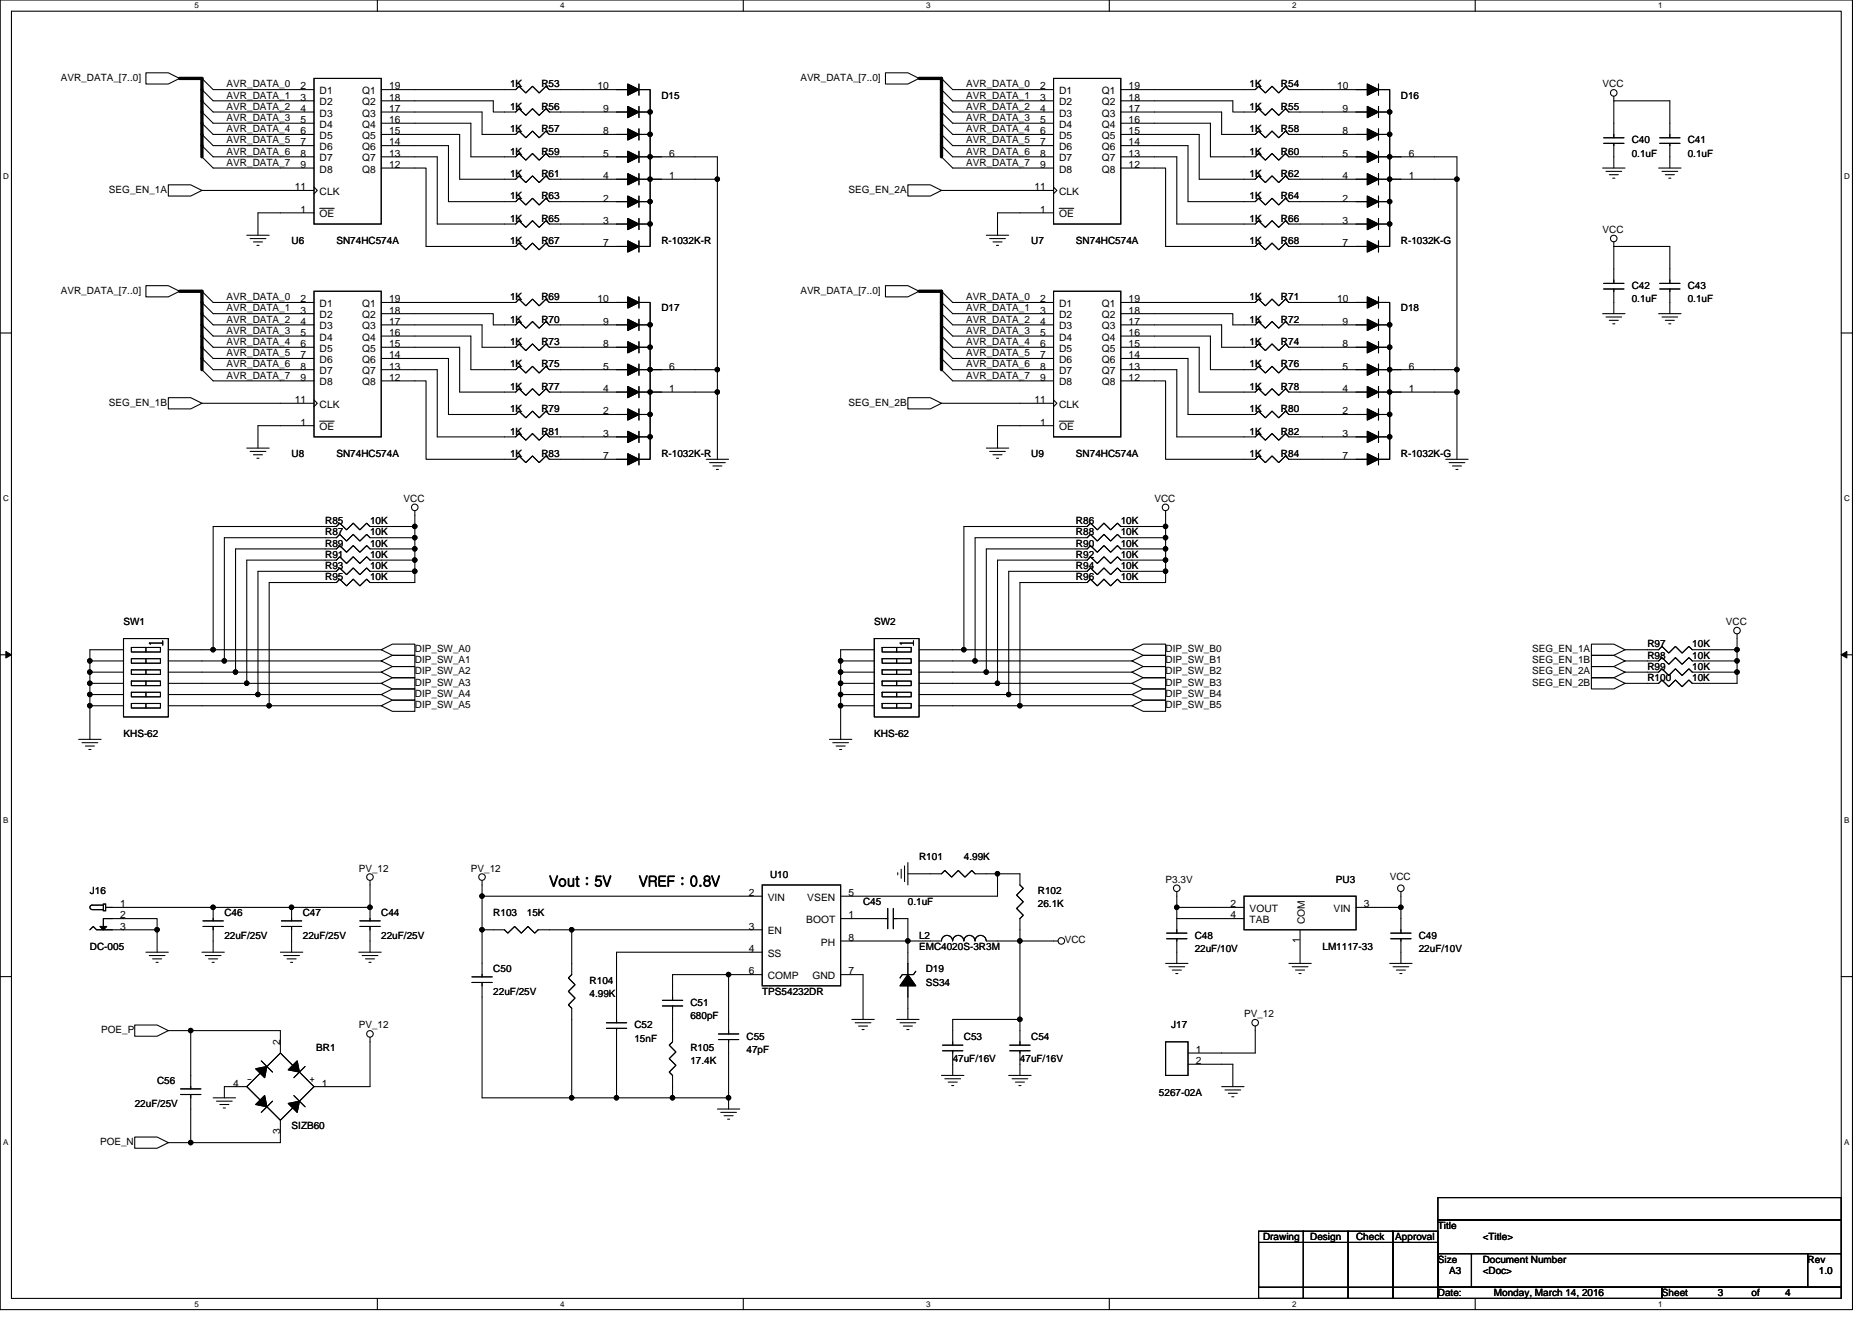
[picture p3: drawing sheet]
<svg xmlns="http://www.w3.org/2000/svg" width="297mm" height="210mm" viewBox="0 0 297 210" stroke-linecap="round" stroke-linejoin="round" font-family="sans-serif">
<path d="M0 0h293.9v207.9h-293.9zM1.8 1.8h290.4v204.3h-290.4z" fill="none" stroke="#000" stroke-width=".17"/>
<g fill="#fff">
<path d="M30.8 .2h.7v1.4h-.7z"/>
<path d="M30.8 206.3h.7v1.4h-.7z"/>
</g>
<path d="M59.9 0v1.8M59.9 206.1v1.8" fill="none" stroke="#000" stroke-width=".17"/>
<g fill="#fff">
<path d="M88.9 .2h.7v1.4h-.7z"/>
<path d="M88.9 206.3h.7v1.4h-.7z"/>
</g>
<path d="M117.9 0v1.8M117.9 206.1v1.8" fill="none" stroke="#000" stroke-width=".17"/>
<g fill="#fff">
<path d="M147 .2h.7v1.4h-.7z"/>
<path d="M147 206.3h.7v1.4h-.7z"/>
</g>
<path d="M176 0v1.8M176 206.1v1.8" fill="none" stroke="#000" stroke-width=".17"/>
<g fill="#fff">
<path d="M205 .2h.7v1.4h-.7z"/>
<path d="M205 206.3h.7v1.4h-.7z"/>
</g>
<path d="M234.1 0v1.8M234.1 206.1v1.8" fill="none" stroke="#000" stroke-width=".17"/>
<g fill="#fff">
<path d="M263.1 .2h.7v1.4h-.7z"/>
<path d="M263.1 206.3h.7v1.4h-.7z"/>
<path d="M.5 27.3h.9v1.4h-.9z"/>
<path d="M292.6 27.3h.9v1.4h-.9z"/>
<path d="M.5 78.4h.9v1.4h-.9z"/>
<path d="M292.6 78.4h.9v1.4h-.9z"/>
</g>
<path d="M0 52.9h1.8M292.2 52.9h1.7" fill="none" stroke="#000" stroke-width=".17"/>
<g fill="#fff">
<path d="M.5 129.5h.8v1.4h-.8z"/>
<path d="M292.6 129.5h.9v1.4h-.9z"/>
</g>
<path d="M0 103.9h1.8M292.2 103.9h1.7" fill="none" stroke="#000" stroke-width=".17"/>
<path d="M.9 103.4l.9 .5-.9 .5zM292.2 103.9l.8-.5v1z" fill="#000" stroke="#000" stroke-width=".16"/>
<g fill="#fff">
<path d="M.5 180.5h.8v1.4h-.8z"/>
<path d="M292.6 180.5h.9v1.4h-.9z"/>
</g>
<g fill="none" stroke="#000" stroke-width=".17">
<path d="M23.2 11.6h3.5l1.8 .8-1.8 .9h-3.5zM32 12.4l1.8 1.8h16M32 14.2l1.8 1.8h16M32 16l1.8 1.8h16M32 17.8l1.8 1.8h16M32 19.6l1.8 1.7h16M49.8 12.4h10.7v23.2h-10.7zM60.5 19.6h14.2v5.3h7.1l.6-.5 1 1 1.1-1 1.1 1 1-1 .6 .5h12.4M60.5 17.8h16v3.5h5.3l.6-.5 1 1.1 1.1-1.1 1.1 1.1 1-1.1 .6 .5h12.4M60.5 16h17.8v1.8h3.5l.6-.5 1 1 1.1-1 1.1 1 1-1 .6 .5h12.4M99.6 14.2h-12.4l-.6-.5-1 1.1-1.1-1.1-1.1 1.1-1-1.1-.6 .5h-21.3M101.4 16.9v1.8"/>
<path d="M101.4 13.3v1.8M101.4 14.2h1.8v24.9h-1.8M101.4 17.8h1.8M140.5 11.6h3.6l1.7 .8-1.7 .9h-3.6zM149.4 12.4l1.8 1.8h16M149.4 14.2l1.8 1.8h16M149.4 16l1.8 1.8h16M149.4 17.8l1.8 1.8h16M149.4 19.6l1.8 1.7h16M167.2 12.4h10.6v23.2h-10.6zM177.8 19.6h14.3v5.3h7.1l.5-.5 1.1 1 1-1 1.1 1 1.1-1 .5 .5h12.5M177.8 17.8h16v3.5h5.4l.5-.5 1.1 1.1 1-1.1 1.1 1.1 1.1-1.1 .5 .5h12.5"/>
<path d="M177.8 16h17.8v1.8h3.6l.5-.5 1.1 1 1-1 1.1 1 1.1-1 .5 .5h12.5M217 14.2h-12.5l-.5-.5-1.1 1.1-1.1-1.1-1 1.1-1.1-1.1-.5 .5h-21.4M218.7 16.9v1.8M218.7 13.3v1.8M218.7 14.2h1.8v24.9h-1.8M218.7 17.8h1.8M256.1 15.3v.7M26.7 29.3h3.6l1.7 .9-1.7 .9h-3.6zM32 30.2h17.8M32 21.3l1.8 1.8h16M32 23.1l1.8 1.8h16M32 24.9l1.8 1.8h16"/>
<path d="M39.2 37.3h3.5M39.7 37.9h2.5M40.2 38.4h1.5M40.8 38.9h.3M49.8 33.8h-8.9v3.5M49.8 29.7l.6 .5-.6 .6M60.5 21.3h12.4v7.1h8.9l.6-.5 1 1.1 1.1-1.1 1.1 1.1 1-1.1 .6 .5h12.4M60.5 26.7h7.1v12.4h14.2l.6-.5 1 1 1.1-1 1.1 1 1-1 .6 .5h12.4M60.5 24.9h8.9v10.7h12.4l.6-.6 1 1.1 1.1-1.1 1.1 1.1 1-1.1 .6 .6h12.4M60.5 23.1h10.7v8.9h10.6l.6-.5 1 1 1.1-1 1.1 1 1-1 .6 .5h12.4M101.4 24.9h12.4v3.5M101.4 28.4h12.4"/>
<path d="M101.4 38.2v1.8M101.4 34.7v1.7M101.4 31.1v1.8M101.4 27.6v1.7M101.4 24v1.8M101.4 20.4v1.8M101.4 35.6h1.8M101.4 32h1.8M101.4 21.3h1.8M113.8 28.4v30.3M144.1 29.3h3.5l1.8 .9-1.8 .9h-3.5zM149.4 30.2h17.8"/>
<path d="M149.4 21.3l1.8 1.8h16M149.4 23.1l1.8 1.8h16M149.4 24.9l1.8 1.8h16M156.5 37.3h3.6M157 37.9h2.5M157.6 38.4h1.4M158.1 38.9h.4M167.2 33.8h-8.9v3.5M167.2 29.7l.5 .5-.5 .6M177.8 21.3h12.5v7.1h8.9l.5-.5 1.1 1.1 1-1.1 1.1 1.1 1.1-1.1 .5 .5h12.5M177.8 26.7h7.2v12.4h14.2l.5-.5 1.1 1 1-1 1.1 1 1.1-1 .5 .5h12.5M177.8 24.9h8.9v10.7h12.5l.5-.6 1.1 1.1 1-1.1 1.1 1.1 1.1-1.1 .5 .6h12.5"/>
<path d="M177.8 23.1h10.7v8.9h10.7l.5-.5 1.1 1 1-1 1.1 1 1.1-1 .5 .5h12.5M218.7 28.4h12.5M218.7 24.9h12.5v3.5M218.7 38.2v1.8M218.7 34.7v1.7M218.7 31.1v1.8M218.7 27.6v1.7M218.7 24v1.8M218.7 20.4v1.8M218.7 35.6h1.8M218.7 32h1.8M218.7 21.3h1.8"/>
<path d="M231.2 28.4v30.3M254.3 26.7h3.5M254.5 21.9h3.2M254.5 22.8h3.2M254.8 27.2h2.5M255.4 27.7h1.4M255.9 28.3h.3M256.1 38.4v.7M256.1 39.1v5.9M256.1 39.1h8.9v5.9M256.1 22.8v3.9M263.2 26.7h3.5"/>
<path d="M263.4 21.9h3.2M263.4 22.8h3.2M263.7 27.2h2.5M264.2 27.7h1.5M264.8 28.3h.3M265 21.9v-5.9h-8.9v5.9M265 22.8v3.9M23.2 45.3h3.5l1.8 .9-1.8 .9h-3.5zM32 46.2l1.8 1.8h16M32 48l1.8 1.8h16M32 49.8l1.8 1.8h16M32 51.6l1.8 1.7h16"/>
<path d="M32 53.3l1.8 1.8h16M32 55.1l1.8 1.8h16M32 56.9l1.8 1.8h16M32 58.7l1.8 1.8h16M49.8 46.2h10.7v23.1h-10.7zM60.5 53.3h14.2v5.4h7.1l.6-.6 1 1.1 1.1-1.1 1.1 1.1 1-1.1 .6 .6h12.4M60.5 55.1h12.4v7.1h8.9l.6-.5 1 1.1 1.1-1.1 1.1 1.1 1-1.1 .6 .5h12.4M60.5 51.6h16v3.5h5.3l.6-.5 1 1 1.1-1 1.1 1 1-1 .6 .5h12.4M60.5 58.7h8.9v10.6h12.4l.6-.5 1 1.1 1.1-1.1 1.1 1.1 1-1.1 .6 .5h12.4M60.5 56.9h10.7v8.9h10.6l.6-.5 1 1 1.1-1 1.1 1 1-1 .6 .5h12.4M60.5 49.8h17.8v1.8h3.5l.6-.6 1 1.1 1.1-1.1 1.1 1.1 1-1.1 .6 .6h12.4M99.6 48h-12.4l-.6-.5-1 1-1.1-1-1.1 1-1-1-.6 .5h-21.3"/>
<path d="M101.4 58.7h12.4M101.4 57.8v1.8M101.4 54.2v1.8M101.4 50.7v1.8M101.4 47.1v1.8M101.4 48h1.8v24.9h-1.8M101.4 55.1h1.8M101.4 51.6h1.8M113.8 58.7v3.5M140.5 45.3h3.6l1.7 .9-1.7 .9h-3.6zM149.4 46.2l1.8 1.8h16M149.4 48l1.8 1.8h16"/>
<path d="M149.4 49.8l1.8 1.8h16M149.4 51.6l1.8 1.7h16M149.4 53.3l1.8 1.8h16M149.4 55.1l1.8 1.8h16M149.4 56.9l1.8 1.8h16M149.4 58.7l1.8 1.8h16M167.2 46.2h10.6v23.1h-10.6zM177.8 53.3h14.3v5.4h7.1l.5-.6 1.1 1.1 1-1.1 1.1 1.1 1.1-1.1 .5 .6h12.5M177.8 55.1h12.5v7.1h8.9l.5-.5 1.1 1.1 1-1.1 1.1 1.1 1.1-1.1 .5 .5h12.5M177.8 51.6h16v3.5h5.4l.5-.5 1.1 1 1-1 1.1 1 1.1-1 .5 .5h12.5M177.8 58.7h8.9v10.6h12.5l.5-.5 1.1 1.1 1-1.1 1.1 1.1 1.1-1.1 .5 .5h12.5M177.8 56.9h10.7v8.9h10.7l.5-.5 1.1 1 1-1 1.1 1 1.1-1 .5 .5h12.5"/>
<path d="M177.8 49.8h17.8v1.8h3.6l.5-.6 1.1 1.1 1-1.1 1.1 1.1 1.1-1.1 .5 .6h12.5M217 48h-12.5l-.5-.5-1.1 1-1.1-1-1 1-1.1-1-.5 .5h-21.4M218.7 58.7h12.5M218.7 57.8v1.8M218.7 54.2v1.8M218.7 50.7v1.8M218.7 47.1v1.8M218.7 48h1.8v24.9h-1.8M218.7 55.1h1.8M218.7 51.6h1.8M231.2 58.7v3.5M254.3 49.8h3.5"/>
<path d="M254.5 45h3.2M254.5 45.9h3.2M254.8 50.3h2.5M255.4 50.8h1.4M255.9 51.4h.3M256.1 45.9v3.9M263.2 49.8h3.5M263.4 45h3.2M263.4 45.9h3.2M263.7 50.3h2.5M264.2 50.8h1.5M264.8 51.4h.3"/>
<path d="M265 45.9v3.9M26.7 63.1h3.6l1.7 .9-1.7 .9h-3.6zM32 64h17.8M39.2 71.1h3.5M39.7 71.6h2.5M40.2 72.2h1.5M40.8 72.7h.3M49.8 67.6h-8.9v3.5M49.8 63.5l.6 .5-.6 .5M60.5 60.5h7.1v12.4h14.2l.6-.5 1 1 1.1-1 1.1 1 1-1 .6 .5h12.4M101.4 62.2h12.4M101.4 72v1.8"/>
<path d="M101.4 68.5v1.7M101.4 64.9v1.8M101.4 61.3v1.8M101.4 69.3h1.8M101.4 65.8h1.8M112.1 72.9h3.5M112.6 73.4h2.5M113.1 74h1.5M113.7 74.5h.3M113.8 62.2v10.7M144.1 63.1h3.5l1.8 .9-1.8 .9h-3.5zM149.4 64h17.8"/>
<path d="M156.5 71.1h3.6M157 71.6h2.5M157.6 72.2h1.4M158.1 72.7h.4M167.2 67.6h-8.9v3.5M167.2 63.5l.5 .5-.5 .5M177.8 60.5h7.2v12.4h14.2l.5-.5 1.1 1 1-1 1.1 1 1.1-1 .5 .5h12.5M218.7 62.2h12.5M218.7 72v1.8M218.7 68.5v1.7M218.7 64.9v1.8M218.7 61.3v1.8"/>
<path d="M218.7 69.3h1.8M218.7 65.8h1.8M229.4 72.9h3.6M229.9 73.4h2.5M230.5 74h1.4M231 74.5h.3M231.2 62.2v10.7M65.8 90.7h-7.1l-.5-.6-1.1 1.1-1.1-1.1-1 1.1-1.1-1.1-.5 .6h-12.5v19.5M65.8 90.7v1.8h-7.1l-.5-.6-1.1 1.1-1.1-1.1-1 1.1-1.1-1.1-.5 .6h-10.7v19.5M65.8 83.6h-7.1l-.5-.6-1.1 1.1-1.1-1.1-1 1.1-1.1-1.1-.5 .6h-19.6v19.5M65.8 85.3h-7.1l-.5-.5-1.1 1.1-1.1-1.1-1 1.1-1.1-1.1-.5 .5h-17.8v19.6M65.8 87.1h-7.1l-.5-.5-1.1 1.1-1.1-1.1-1 1.1-1.1-1.1-.5 .5h-16v19.6"/>
<path d="M65.8 88.9h-7.1l-.5-.5-1.1 1-1.1-1-1 1-1.1-1-.5 .5h-14.2v19.6M65.8 81.1v2.5M65.8 85.3v3.6M65.8 88.9v1.8M65.8 83.6v1.7M185 90.7h-7.2l-.5-.6-1.1 1.1-1-1.1-1.1 1.1-1.1-1.1-.5 .6h-12.4v19.5M185 90.7v1.8h-7.2l-.5-.6-1.1 1.1-1-1.1-1.1 1.1-1.1-1.1-.5 .6h-10.7v19.5M185 83.6h-7.2l-.5-.6-1.1 1.1-1-1.1-1.1 1.1-1.1-1.1-.5 .6h-19.6v19.5M185 85.3h-7.2l-.5-.5-1.1 1.1-1-1.1-1.1 1.1-1.1-1.1-.5 .5h-17.8v19.6M185 87.1h-7.2l-.5-.5-1.1 1.1-1-1.1-1.1 1.1-1.1-1.1-.5 .5h-16v19.6M185 88.9h-7.2l-.5-.5-1.1 1-1-1-1.1 1-1.1-1-.5 .5h-14.2v19.6M185 81.1v2.5"/>
<path d="M185 85.3v3.6M185 88.9v1.8M185 83.6v1.7M12.5 117.3h3.5M13 117.9h2.5M13.5 118.4h1.5M14.1 119h.3M14.3 106.7h5.3M14.3 104.9h5.3M14.3 108.5h5.3M14.3 110.2h5.3M14.3 112h5.3"/>
<path d="M14.3 108.5v3.5M14.3 104.9v1.8M14.3 106.7v1.8M14.3 112v5.3M19.6 103.1h-5.3v1.8M19.6 101.3h7.1v12.5h-7.1zM20.8 102.8h4.7v.7h-4.7zM20.8 104.5h4.7v.8h-4.7zM20.8 106.3h4.7v.7h-4.7zM20.8 108.1h4.7v.7h-4.7zM20.8 109.9h4.7v.7h-4.7zM20.8 111.7h4.7v.7h-4.7z"/>
<path d="M23.2 102.8v.7M23.2 104.5v.8M23.2 106.3v.7M23.2 108.1v.7M23.2 109.9v.7M23.2 111.7v.7M25.8 101.7v.7M25.8 102.1h-2.1l.2 .1M33.8 103.1h26.7M33.8 103.1h-7.1M35.6 104.9h24.9M35.6 104.9h-8.9"/>
<path d="M37.4 106.7h-10.7M37.4 106.7h23.1M39.2 108.5h21.3M39.2 108.5h-12.5M40.9 110.2h19.6M40.9 110.2h-14.2M42.7 112h17.8M42.7 112h-16M60.5 103.1l1.8-.9h3.5v1.8h-3.5zM60.5 104.9l1.8-.9h3.5v1.8h-3.5zM60.5 106.7l1.8-.9h3.5v1.8h-3.5zM60.5 108.5l1.8-.9h3.5v1.7h-3.5z"/>
<path d="M60.5 110.2l1.8-.9h3.5v1.8h-3.5zM60.5 112l1.8-.9h3.5v1.8h-3.5zM131.6 117.3h3.6M132.1 117.9h2.5M132.7 118.4h1.4M133.2 119h.4M133.4 106.7h5.3M133.4 104.9h5.3M133.4 108.5h5.3M133.4 110.2h5.3M133.4 112h5.3M133.4 106.7v1.8"/>
<path d="M133.4 112v5.3M133.4 108.5v3.5M133.4 104.9v1.8M138.7 103.1h-5.3v1.8M138.7 101.3h7.1v12.5h-7.1zM140 102.8h4.6v.7h-4.6zM140 104.5h4.6v.8h-4.6zM140 106.3h4.6v.7h-4.6zM140 108.1h4.6v.7h-4.6zM140 109.9h4.6v.7h-4.6zM140 111.7h4.6v.7h-4.6zM142.3 102.8v.7"/>
<path d="M142.3 104.5v.8M142.3 106.3v.7M142.3 108.1v.7M142.3 109.9v.7M142.3 111.7v.7M144.9 101.7v.7M144.9 102.1h-2.1l.2 .1M152.9 103.1h-7.1M152.9 103.1h26.7M154.7 104.9h-8.9M154.7 104.9h24.9M156.5 106.7h23.1"/>
<path d="M156.5 106.7h-10.7M158.3 108.5h-12.5M158.3 108.5h21.3M160.1 110.2h-14.3M160.1 110.2h19.5M161.8 112h17.8M161.8 112h-16M179.6 103.1l1.8-.9h3.6v1.8h-3.6zM179.6 104.9l1.8-.9h3.6v1.8h-3.6zM179.6 106.7l1.8-.9h3.6v1.8h-3.6zM179.6 108.5l1.8-.9h3.6v1.7h-3.6zM179.6 110.2l1.8-.9h3.6v1.8h-3.6z"/>
<path d="M179.6 112l1.8-.9h3.6v1.8h-3.6zM252.5 107.6h3.6l1.7 .9-1.7 .8h-3.6zM252.5 105.8h3.6l1.7 .9-1.7 .9h-3.6zM252.5 104h3.6l1.7 .9-1.7 .9h-3.6zM252.5 102.2h3.6l1.7 .9-1.7 .9h-3.6zM257.8 103.1h5.4l.5-.5 1.1 1.1 1.1-1.1 1 1.1 1.1-1.1 .5 .5h7.1M257.8 104.9h5.4l.5-.5 1.1 1 1.1-1 1 1 1.1-1 .5 .5h7.1M257.8 106.7h5.4l.5-.5 1.1 1 1.1-1 1 1 1.1-1 .5 .5h7.1M275.6 104.9v3.6h-7.1l-.5-.6-1.1 1.1-1-1.1-1.1 1.1-1.1-1.1-.5 .6h-5.4M275.6 100.6v2.5M275.6 103.1v1.8M58.7 139.7v4.3"/>
<path d="M76.5 139.7v2.5M142.4 138.5v.4M143 138v1.4M143.5 137.4v2.5M144.1 138.7h5.3l.5-.5 1.1 1 1.1-1 1 1 1.1-1 .5 .5h3.6M144.1 136.9v3.6M158.3 138.7h3.5v1.8l.6 .5-1.1 1.1 1.1 1-1.1 1.1 1.1 1.1-.6 .5v3.6M158.3 138.7v3.5h-24.9M0 155h1.8M14.3 147.6l.5-.6 .5 .6h9.6M14.6 143.7a.35 .35 0 0 0-.3 .3 .35 .35 0 0 0 .3 .4M14.6 143.7h1.8"/>
<path d="M14.6 144.4h1.8M16.4 143.5h.4v1h-.4zM16.4 147v-1.2h8.5v1.8M16.8 144h17M23.2 151.1h3.5M23.7 151.7h2.5M24.2 152.2h1.5M24.8 152.7h.3M24.9 147.6v3.5M32 151.1h3.6M32.2 147h3.2M32.2 146.2h3.2"/>
<path d="M32.6 151.7h2.5M33.1 152.2h1.4M33.7 152.7h.3M33.8 147v4.1M33.8 144v2.2M33.8 144h12.5M44.5 151.1h3.5M44.7 147h3.2M44.7 146.2h3.2M45 151.7h2.5M45.5 152.2h1.5M46.1 152.7h.3"/>
<path d="M46.3 147v4.1M46.3 144v2.2M46.3 144h12.4M56.9 151.1h3.6M57.1 147h3.2M57.1 146.2h3.2M57.5 151.7h2.5M58 152.2h1.4M58.5 152.7h.4M58.7 147v4.1M58.7 144v2.2M74.9 155.9h3.2"/>
<path d="M74.9 155h3.2M76.5 142.2v5.4h3.5l.6 .5 1.1-1.1 1 1.1 1.1-1.1 1.1 1.1 .5-.5h5.3M76.5 155.9v18.3h14.2M76.5 147.6v7.4M76.5 142.2h44.4M90.7 147.6h30.2M90.7 147.6v7.1l-.5 .5 1 1.1-1 1.1 1 1-1 1.1 .5 .5v14.2M105.1 158.8h3.2M105.1 159.7h3.2M106.7 159.7v5.7l-.5 .5 1 1.1-1 1 1 1.1-1 1.1 .5 .5v3.5M115.6 154.7h-8.9v4.1M115.6 154.7h5.3"/>
<path d="M115.6 154.7v9.4M120.9 140.5h12.5v16h-12.5zM120.9 151.1h-23.1v11.2M133.4 145.8h7.5M133.4 154.7h3.5v7.1M133.4 149.4h10.7M140.9 144.2v3.2M141.7 145.8h2.4v3.6M141.7 144.2v3.2M144.1 149.4h5.3M144.1 149.4v5.3M144.1 156.5v5.3"/>
<path d="M145.3 154.2l-.4 .5h-1.7l-.4 .5M151.1 149.3a.88 .88 0 0 0-.8-.8 .88 .88 0 0 0-.9 .8M152.9 149.3a.88 .88 0 0 0-.9-.8 .88 .88 0 0 0-.8 .8M156.5 149.3a.89 .89 0 0 0-.9-.8 .89 .89 0 0 0-.9 .8 .88 .88 0 0 0-.9-.8 .88 .88 0 0 0-.9 .8M156.5 149.4h5.3M161.8 149.4v12.4M167.9 149.4h-6.1M185 152.9h3.5M185.1 148.1h3.2M185.1 149h3.2M185.5 153.4h2.5M186 154h1.4"/>
<path d="M186.6 154.5h.3M186.7 149v3.9M186.7 144v1.8M186.7 145.8v2.3M186.7 141.5v2.5h10.7M197.4 142.2h17.8v5.4h-17.8zM197.4 145.8h-10.7M204.5 152.9h3.6M205 153.4h2.5M205.6 154h1.4M206.1 154.5h.4M206.3 147.6v5.3"/>
<path d="M215.2 144h7.1v4.1M220.5 152.9h3.6M220.7 148.1h3.2M220.7 149h3.2M221 153.4h2.5M221.6 154h1.4M222.1 154.5h.4M222.3 141.5v2.5M222.3 149v3.9M292.2 155h1.7M21.4 162.7h3.5l1.8 .9-1.8 .9h-3.5zM26.7 163.6h3.6"/>
<path d="M28.7 173.7h3.2M28.7 172.8h3.2M30.3 163.6h14.2v3.5M30.3 163.6v9.2M30.3 173.7v7.7M33.8 174.2h3.6M34.4 174.8h2.4M34.9 175.3h1.4M35.4 175.9h.4M39.2 172.5h-3.6v1.7M41.5 168.4l1.7 1.8M41.5 170.2l-2.3 2.3 2.3 2.3"/>
<path d="M42.4 175.7l2.1 2.1 2.1-2.1M42.4 169.3l2.1-2.2 2.1 2.2M43.2 174.8l-1.7 1.8M44.5 177.8v3.6h-14.2M46.6 173.9l1.8 1.8M47.5 170.2l2.3 2.3-2.3 2.3M48.4 169.3l-1.8 1.7M58.7 164.6v7.9h-8.9M90.7 174.2h7.1M96.2 162.3h3.2M96.2 163.2h3.2M97.8 163.2v11"/>
<path d="M97.8 174.2h8.9M106.7 174.2h8.9M113.8 176h3.6M114 164.1h3.2M114 165h3.2M114.4 176.6h2.5M114.9 177.1h1.4M115.4 177.6h.4M115.6 165v9.2M115.6 174.2v1.8M135.2 161.8h3.5M135.7 162.3h2.5"/>
<path d="M136.2 162.9h1.5M136.8 163.4h.3M142.3 161.8h3.5M142.8 162.3h2.5M143.3 162.9h1.5M143.9 163.4h.3M149.4 170.7h3.5M149.6 165.9h3.2M149.6 166.8h3.2M149.9 171.2h2.5M150.4 171.7h1.5M151 172.3h.3"/>
<path d="M151.2 166.8v3.9M160.1 170.7h3.5M160.2 165.9h3.2M160.2 166.8h3.2M160.6 171.2h2.5M161.1 171.7h1.5M161.7 172.3h.3M161.8 161.8h-10.6v4.1M161.8 166.8v3.9M161.8 161.8v4.1M185 165.4h3.5v5.3h-3.5zM188.5 168.9h7.1v3.6"/>
<path d="M193.8 172.5h3.6M194.4 173h2.5M194.9 173.5h1.4M195.4 174.1h.4M199.2 162.9v4.2h-10.7M21.4 180.5h3.5l1.8 .9-1.8 .8h-3.5zM26.7 181.4h3.6M199.7 195.4h7.1v10.7h-7.1zM199.7 197.2h28.5v7.1h-28.5zM206.8 195.4h7.1v10.7h-7.1zM213.9 195.4h7.1v10.7h-7.1zM221 195.4h7.2v10.7h-7.2z"/>
<path d="M228.2 190.1h64v3.5h-64zM228.2 193.6h64v5.4h-64zM228.2 199h5.3v5.3h-5.3zM233.5 199h53.3v5.3h-53.3zM286.8 199h5.4v5.3h-5.4zM228.2 204.3h35.5v1.8h-35.5zM263.7 204.3h28.5v1.8h-28.5z"/>
<circle cx="256.1" cy="14.7" r=".52"/>
<circle cx="256.1" cy="37.9" r=".52"/>
<circle cx="65.8" cy="80.5" r=".52"/>
<circle cx="184.9" cy="80.5" r=".52"/>
<circle cx="275.6" cy="100.1" r=".52"/>
<circle cx="58.7" cy="139.2" r=".52"/>
<circle cx="76.5" cy="139.2" r=".52"/>
<circle cx="168.4" cy="149.3" r=".52"/>
<circle cx="186.7" cy="141" r=".52"/>
<circle cx="222.3" cy="141" r=".52"/>
<circle cx="58.7" cy="164.1" r=".52"/>
<circle cx="199.2" cy="162.3" r=".52"/>
</g>
<path d="M28.5 12.4h3.5v12.5M145.8 12.4h3.6v12.5M28.5 46.2h3.5v12.5M145.8 46.2h3.6v12.5" fill="none" stroke="#000" stroke-width=".53"/>
<g fill="#000" stroke="#000" stroke-width=".17">
<path d="M99.6 16.9l1.8 .9-1.8 .9z" fill-rule="evenodd"/>
<path d="M99.6 13.3l1.8 .9-1.8 .9z" fill-rule="evenodd"/>
<path d="M99.6 16.9l1.8 .9-1.8 .9z" fill-rule="evenodd"/>
<path d="M99.6 13.3l1.8 .9-1.8 .9z" fill-rule="evenodd"/>
<path d="M217 16.9l1.7 .9-1.7 .9z" fill-rule="evenodd"/>
<path d="M217 13.3l1.7 .9-1.7 .9z" fill-rule="evenodd"/>
<path d="M217 16.9l1.7 .9-1.7 .9z" fill-rule="evenodd"/>
<path d="M217 13.3l1.7 .9-1.7 .9z" fill-rule="evenodd"/>
<path d="M99.6 38.2l1.8 .9-1.8 .9z" fill-rule="evenodd"/>
<path d="M99.6 34.7l1.8 .9-1.8 .8z" fill-rule="evenodd"/>
<path d="M99.6 31.1l1.8 .9-1.8 .9z" fill-rule="evenodd"/>
<path d="M99.6 27.6l1.8 .8-1.8 .9z" fill-rule="evenodd"/>
<path d="M99.6 24l1.8 .9-1.8 .9z" fill-rule="evenodd"/>
<path d="M99.6 20.4l1.8 .9-1.8 .9z" fill-rule="evenodd"/>
<path d="M99.6 38.2l1.8 .9-1.8 .9z" fill-rule="evenodd"/>
<path d="M99.6 34.7l1.8 .9-1.8 .8z" fill-rule="evenodd"/>
<path d="M99.6 31.1l1.8 .9-1.8 .9z" fill-rule="evenodd"/>
<path d="M99.6 27.6l1.8 .8-1.8 .9z" fill-rule="evenodd"/>
<path d="M99.6 24l1.8 .9-1.8 .9z" fill-rule="evenodd"/>
<path d="M99.6 20.4l1.8 .9-1.8 .9z" fill-rule="evenodd"/>
<path d="M217 38.2l1.7 .9-1.7 .9z" fill-rule="evenodd"/>
<path d="M217 34.7l1.7 .9-1.7 .8z" fill-rule="evenodd"/>
<path d="M217 31.1l1.7 .9-1.7 .9z" fill-rule="evenodd"/>
<path d="M217 27.6l1.7 .8-1.7 .9z" fill-rule="evenodd"/>
<path d="M217 24l1.7 .9-1.7 .9z" fill-rule="evenodd"/>
<path d="M217 20.4l1.7 .9-1.7 .9z" fill-rule="evenodd"/>
<path d="M217 38.2l1.7 .9-1.7 .9z" fill-rule="evenodd"/>
<path d="M217 34.7l1.7 .9-1.7 .8z" fill-rule="evenodd"/>
<path d="M217 31.1l1.7 .9-1.7 .9z" fill-rule="evenodd"/>
<path d="M217 27.6l1.7 .8-1.7 .9z" fill-rule="evenodd"/>
<path d="M217 24l1.7 .9-1.7 .9z" fill-rule="evenodd"/>
<path d="M217 20.4l1.7 .9-1.7 .9z" fill-rule="evenodd"/>
<path d="M99.6 57.8l1.8 .9-1.8 .9z" fill-rule="evenodd"/>
<path d="M99.6 54.2l1.8 .9-1.8 .9z" fill-rule="evenodd"/>
<path d="M99.6 50.7l1.8 .9-1.8 .9z" fill-rule="evenodd"/>
<path d="M99.6 47.1l1.8 .9-1.8 .9z" fill-rule="evenodd"/>
<path d="M99.6 57.8l1.8 .9-1.8 .9z" fill-rule="evenodd"/>
<path d="M99.6 54.2l1.8 .9-1.8 .9z" fill-rule="evenodd"/>
<path d="M99.6 50.7l1.8 .9-1.8 .9z" fill-rule="evenodd"/>
<path d="M99.6 47.1l1.8 .9-1.8 .9z" fill-rule="evenodd"/>
<path d="M217 57.8l1.7 .9-1.7 .9z" fill-rule="evenodd"/>
<path d="M217 54.2l1.7 .9-1.7 .9z" fill-rule="evenodd"/>
<path d="M217 50.7l1.7 .9-1.7 .9z" fill-rule="evenodd"/>
<path d="M217 47.1l1.7 .9-1.7 .9z" fill-rule="evenodd"/>
<path d="M217 57.8l1.7 .9-1.7 .9z" fill-rule="evenodd"/>
<path d="M217 54.2l1.7 .9-1.7 .9z" fill-rule="evenodd"/>
<path d="M217 50.7l1.7 .9-1.7 .9z" fill-rule="evenodd"/>
<path d="M217 47.1l1.7 .9-1.7 .9z" fill-rule="evenodd"/>
<path d="M99.6 72l1.8 .9-1.8 .9z" fill-rule="evenodd"/>
<path d="M99.6 68.5l1.8 .8-1.8 .9z" fill-rule="evenodd"/>
<path d="M99.6 64.9l1.8 .9-1.8 .9z" fill-rule="evenodd"/>
<path d="M99.6 61.3l1.8 .9-1.8 .9z" fill-rule="evenodd"/>
<path d="M99.6 72l1.8 .9-1.8 .9z" fill-rule="evenodd"/>
<path d="M99.6 68.5l1.8 .8-1.8 .9z" fill-rule="evenodd"/>
<path d="M99.6 64.9l1.8 .9-1.8 .9z" fill-rule="evenodd"/>
<path d="M99.6 61.3l1.8 .9-1.8 .9z" fill-rule="evenodd"/>
<path d="M217 72l1.7 .9-1.7 .9z" fill-rule="evenodd"/>
<path d="M217 68.5l1.7 .8-1.7 .9z" fill-rule="evenodd"/>
<path d="M217 64.9l1.7 .9-1.7 .9z" fill-rule="evenodd"/>
<path d="M217 61.3l1.7 .9-1.7 .9z" fill-rule="evenodd"/>
<path d="M217 72l1.7 .9-1.7 .9z" fill-rule="evenodd"/>
<path d="M217 68.5l1.7 .8-1.7 .9z" fill-rule="evenodd"/>
<path d="M217 64.9l1.7 .9-1.7 .9z" fill-rule="evenodd"/>
<path d="M217 61.3l1.7 .9-1.7 .9z" fill-rule="evenodd"/>
<path d="M15.9 147h1l-.5 .6z" fill-rule="evenodd"/>
<path d="M15.9 147h1l-.5 .6z" fill-rule="evenodd"/>
<path d="M144.1 154.7l1.2 1.8h-2.5z" fill-rule="evenodd"/>
<path d="M144.1 154.7l1.2 1.8h-2.5z" fill-rule="evenodd"/>
<path d="M40.6 175.3l1.4-1.4 .4 1.8z" fill-rule="evenodd"/>
<path d="M40.6 169.6l1.8-.3-.4 1.7z" fill-rule="evenodd"/>
<path d="M40.6 175.3l1.4-1.4 .4 1.8z" fill-rule="evenodd"/>
<path d="M40.6 169.6l1.8-.3-.4 1.7z" fill-rule="evenodd"/>
<path d="M45.7 169.8l1.5-1.4 .3 1.8z" fill-rule="evenodd"/>
<path d="M45.7 175.1l1.8-.3-.3 1.8z" fill-rule="evenodd"/>
<path d="M45.7 169.8l1.5-1.4 .3 1.8z" fill-rule="evenodd"/>
<path d="M45.7 175.1l1.8-.3-.3 1.8z" fill-rule="evenodd"/>
<circle cx="103.2" cy="17.8" r=".35"/>
<circle cx="220.5" cy="17.8" r=".35"/>
<circle cx="103.2" cy="28.4" r=".35"/>
<circle cx="103.2" cy="21.3" r=".35"/>
<circle cx="103.2" cy="35.5" r=".35"/>
<circle cx="103.2" cy="32" r=".35"/>
<circle cx="103.2" cy="24.9" r=".35"/>
<circle cx="113.8" cy="28.4" r=".35"/>
<circle cx="220.5" cy="35.5" r=".35"/>
<circle cx="220.5" cy="32" r=".35"/>
<circle cx="220.5" cy="28.4" r=".35"/>
<circle cx="220.5" cy="24.9" r=".35"/>
<circle cx="220.5" cy="21.3" r=".35"/>
<circle cx="231.2" cy="28.4" r=".35"/>
<circle cx="103.2" cy="55.1" r=".35"/>
<circle cx="103.2" cy="58.7" r=".35"/>
<circle cx="103.2" cy="51.5" r=".35"/>
<circle cx="113.8" cy="58.7" r=".35"/>
<circle cx="220.5" cy="58.7" r=".35"/>
<circle cx="220.5" cy="55.1" r=".35"/>
<circle cx="220.5" cy="51.5" r=".35"/>
<circle cx="231.2" cy="58.7" r=".35"/>
<circle cx="103.2" cy="69.3" r=".35"/>
<circle cx="103.2" cy="65.8" r=".35"/>
<circle cx="103.2" cy="62.2" r=".35"/>
<circle cx="113.8" cy="62.2" r=".35"/>
<circle cx="220.5" cy="69.3" r=".35"/>
<circle cx="220.5" cy="65.8" r=".35"/>
<circle cx="220.5" cy="62.2" r=".35"/>
<circle cx="231.2" cy="62.2" r=".35"/>
<circle cx="65.8" cy="83.6" r=".35"/>
<circle cx="65.8" cy="85.3" r=".35"/>
<circle cx="65.8" cy="90.7" r=".35"/>
<circle cx="65.8" cy="88.9" r=".35"/>
<circle cx="65.8" cy="87.1" r=".35"/>
<circle cx="184.9" cy="88.9" r=".35"/>
<circle cx="184.9" cy="85.3" r=".35"/>
<circle cx="184.9" cy="83.6" r=".35"/>
<circle cx="184.9" cy="87.1" r=".35"/>
<circle cx="184.9" cy="90.7" r=".35"/>
<circle cx="14.3" cy="108.4" r=".35"/>
<circle cx="14.3" cy="110.2" r=".35"/>
<circle cx="14.3" cy="112" r=".35"/>
<circle cx="14.3" cy="104.9" r=".35"/>
<circle cx="14.3" cy="106.7" r=".35"/>
<circle cx="33.8" cy="103.1" r=".35"/>
<circle cx="35.6" cy="104.9" r=".35"/>
<circle cx="37.4" cy="106.7" r=".35"/>
<circle cx="39.1" cy="108.4" r=".35"/>
<circle cx="40.9" cy="110.2" r=".35"/>
<circle cx="42.7" cy="112" r=".35"/>
<circle cx="133.4" cy="108.4" r=".35"/>
<circle cx="133.4" cy="110.2" r=".35"/>
<circle cx="133.4" cy="104.9" r=".35"/>
<circle cx="133.4" cy="112" r=".35"/>
<circle cx="133.4" cy="106.7" r=".35"/>
<circle cx="152.9" cy="103.1" r=".35"/>
<circle cx="154.7" cy="104.9" r=".35"/>
<circle cx="156.5" cy="106.7" r=".35"/>
<circle cx="158.3" cy="108.4" r=".35"/>
<circle cx="160" cy="110.2" r=".35"/>
<circle cx="161.8" cy="112" r=".35"/>
<circle cx="275.6" cy="104.9" r=".35"/>
<circle cx="275.6" cy="103.1" r=".35"/>
<circle cx="275.6" cy="106.7" r=".35"/>
<circle cx="158.3" cy="138.7" r=".35"/>
<circle cx="24.9" cy="147.6" r=".35"/>
<circle cx="33.8" cy="144" r=".35"/>
<circle cx="46.3" cy="144" r=".35"/>
<circle cx="58.7" cy="144" r=".35"/>
<circle cx="76.5" cy="142.2" r=".35"/>
<circle cx="76.5" cy="147.6" r=".35"/>
<circle cx="90.7" cy="147.6" r=".35"/>
<circle cx="115.6" cy="154.7" r=".35"/>
<circle cx="144" cy="149.3" r=".35"/>
<circle cx="161.8" cy="149.3" r=".35"/>
<circle cx="186.7" cy="144" r=".35"/>
<circle cx="222.3" cy="144" r=".35"/>
<circle cx="30.3" cy="163.6" r=".35"/>
<circle cx="90.7" cy="174.2" r=".35"/>
<circle cx="97.8" cy="174.2" r=".35"/>
<circle cx="106.7" cy="174.2" r=".35"/>
<circle cx="115.6" cy="174.2" r=".35"/>
<circle cx="161.8" cy="161.8" r=".35"/>
<circle cx="30.3" cy="181.3" r=".35"/>
</g>
<path d="M50.7 33.1h2.3M168.1 33.1h2.3M50.7 66.8h2.3M168.1 66.8h2.3" fill="none" stroke="#000" stroke-width=".16"/>
<g font-size="2.3">
<text x="87.2" y="140.7">Vout : 5V</text>
<text x="101.4" y="140.7">VREF : 0.8V</text>
</g>
<g font-size="1.6">
<text x="9.6" y="12.8">AVR_DATA_[7..0]</text>
<text x="36" y="13.9">AVR_DATA_0</text>
<text x="36" y="15.6">AVR_DATA_1</text>
<text x="36" y="17.4">AVR_DATA_2</text>
<text x="47.7" y="14.2">2</text>
<text x="47.7" y="16">3</text>
<text x="47.7" y="17.8">4</text>
<text x="50.7" y="14.9">D1</text>
<text x="50.7" y="16.7">D2</text>
<text x="57.5" y="14.9">Q1</text>
<text x="57.5" y="16.7">Q2</text>
<text x="61.7" y="14.2">19</text>
<text x="61.7" y="16">18</text>
<text x="61.7" y="17.8">17</text>
<text x="80.9" y="17.4">1K</text>
<text x="80.9" y="13.9">1K</text>
<text x="85.9" y="17.4">R56</text>
<text x="85.9" y="13.9">R53</text>
<text x="94.8" y="14.2">10</text>
<text x="95.7" y="17.8">9</text>
<text x="104.9" y="15.6">D15</text>
<text x="127" y="12.8">AVR_DATA_[7..0]</text>
<text x="153.3" y="13.9">AVR_DATA_0</text>
<text x="153.3" y="15.6">AVR_DATA_1</text>
<text x="153.3" y="17.4">AVR_DATA_2</text>
<text x="165" y="14.2">2</text>
<text x="165" y="16">3</text>
<text x="165" y="17.8">4</text>
<text x="168.1" y="14.9">D1</text>
<text x="168.1" y="16.7">D2</text>
<text x="174.8" y="14.9">Q1</text>
<text x="174.8" y="16.7">Q2</text>
<text x="179.1" y="14.2">19</text>
<text x="179.1" y="16">18</text>
<text x="179.1" y="17.8">17</text>
<text x="198.3" y="17.4">1K</text>
<text x="198.3" y="13.9">1K</text>
<text x="203.3" y="17.4">R55</text>
<text x="203.3" y="13.9">R54</text>
<text x="212.2" y="14.2">10</text>
<text x="213" y="17.8">9</text>
<text x="222.3" y="15.6">D16</text>
<text x="254.3" y="13.9">VCC</text>
<text x="36" y="19.2">AVR_DATA_3</text>
<text x="36" y="21">AVR_DATA_4</text>
<text x="36" y="22.8">AVR_DATA_5</text>
<text x="47.7" y="19.5">5</text>
<text x="47.7" y="21.3">6</text>
<text x="47.7" y="23.1">7</text>
<text x="50.7" y="18.5">D3</text>
<text x="50.7" y="20.3">D4</text>
<text x="50.7" y="22.1">D5</text>
<text x="50.7" y="23.8">D6</text>
<text x="57.5" y="18.5">Q3</text>
<text x="57.5" y="20.3">Q4</text>
<text x="57.5" y="22.1">Q5</text>
<text x="57.5" y="23.8">Q6</text>
<text x="61.7" y="19.5">16</text>
<text x="61.7" y="21.3">15</text>
<text x="61.7" y="23.1">14</text>
<text x="80.9" y="21">1K</text>
<text x="85.9" y="21">R57</text>
<text x="95.7" y="21.3">8</text>
<text x="153.3" y="19.2">AVR_DATA_3</text>
<text x="153.3" y="21">AVR_DATA_4</text>
<text x="153.3" y="22.8">AVR_DATA_5</text>
<text x="165" y="19.5">5</text>
<text x="165" y="21.3">6</text>
<text x="165" y="23.1">7</text>
<text x="168.1" y="18.5">D3</text>
<text x="168.1" y="20.3">D4</text>
<text x="168.1" y="22.1">D5</text>
<text x="168.1" y="23.8">D6</text>
<text x="174.8" y="18.5">Q3</text>
<text x="174.8" y="20.3">Q4</text>
<text x="174.8" y="22.1">Q5</text>
<text x="174.8" y="23.8">Q6</text>
<text x="179.1" y="19.5">16</text>
<text x="179.1" y="21.3">15</text>
<text x="179.1" y="23.1">14</text>
<text x="198.3" y="21">1K</text>
<text x="203.3" y="21">R58</text>
<text x="213" y="21.3">8</text>
<text x="258.9" y="22.8">C40</text>
<text x="267.8" y="22.8">C41</text>
<text x="36" y="24.5">AVR_DATA_6</text>
<text x="36" y="26.3">AVR_DATA_7</text>
<text x="47.7" y="24.9">8</text>
<text x="47.7" y="26.6">9</text>
<text x="50.7" y="25.6">D7</text>
<text x="50.7" y="27.4">D8</text>
<text x="57.5" y="25.6">Q7</text>
<text x="57.5" y="27.4">Q8</text>
<text x="61.7" y="24.9">13</text>
<text x="61.7" y="26.6">12</text>
<text x="80.9" y="28.1">1K</text>
<text x="80.9" y="24.5">1K</text>
<text x="85.9" y="28.1">R61</text>
<text x="85.9" y="24.5">R59</text>
<text x="95.7" y="28.4">4</text>
<text x="95.7" y="24.9">5</text>
<text x="106.2" y="28.4">1</text>
<text x="106.2" y="24.9">6</text>
<text x="153.3" y="24.5">AVR_DATA_6</text>
<text x="153.3" y="26.3">AVR_DATA_7</text>
<text x="165" y="24.9">8</text>
<text x="165" y="26.6">9</text>
<text x="168.1" y="25.6">D7</text>
<text x="168.1" y="27.4">D8</text>
<text x="174.8" y="25.6">Q7</text>
<text x="174.8" y="27.4">Q8</text>
<text x="179.1" y="24.9">13</text>
<text x="179.1" y="26.6">12</text>
<text x="198.3" y="24.5">1K</text>
<text x="198.3" y="28.1">1K</text>
<text x="203.3" y="24.5">R60</text>
<text x="203.3" y="28.1">R62</text>
<text x="213" y="28.4">4</text>
<text x="213" y="24.9">5</text>
<text x="223.5" y="28.4">1</text>
<text x="223.5" y="24.9">6</text>
<text x="258.9" y="24.9">0.1uF</text>
<text x="267.8" y="24.9">0.1uF</text>
<text x="17.3" y="30.6">SEG_EN_1A</text>
<text x="46.8" y="30.2">11</text>
<text x="47.7" y="33.8">1</text>
<text x="50.7" y="30.9">CLK</text>
<text x="50.7" y="34.5">OE</text>
<text x="80.9" y="31.6">1K</text>
<text x="80.9" y="35.2">1K</text>
<text x="85.9" y="31.6">R63</text>
<text x="85.9" y="35.2">R65</text>
<text x="95.7" y="35.5">3</text>
<text x="95.7" y="32">2</text>
<text x="134.6" y="30.6">SEG_EN_2A</text>
<text x="164.1" y="30.2">11</text>
<text x="165" y="33.8">1</text>
<text x="168.1" y="30.9">CLK</text>
<text x="168.1" y="34.5">OE</text>
<text x="198.3" y="35.2">1K</text>
<text x="198.3" y="31.6">1K</text>
<text x="203.3" y="35.2">R66</text>
<text x="203.3" y="31.6">R64</text>
<text x="213" y="35.5">3</text>
<text x="213" y="32">2</text>
<text x="46.3" y="38.8">U6</text>
<text x="53.4" y="38.8">SN74HC574A</text>
<text x="80.9" y="38.8">1K</text>
<text x="85.9" y="38.8">R67</text>
<text x="95.7" y="39.1">7</text>
<text x="104.9" y="38.8">R-1032K-R</text>
<text x="163.6" y="38.8">U7</text>
<text x="170.7" y="38.8">SN74HC574A</text>
<text x="198.3" y="38.8">1K</text>
<text x="203.3" y="38.8">R68</text>
<text x="213" y="39.1">7</text>
<text x="222.3" y="38.8">R-1032K-G</text>
<text x="254.3" y="37">VCC</text>
<text x="9.6" y="46.6">AVR_DATA_[7..0]</text>
<text x="36" y="47.6">AVR_DATA_0</text>
<text x="47.7" y="48">2</text>
<text x="61.7" y="48">19</text>
<text x="80.9" y="47.6">1K</text>
<text x="85.9" y="47.6">R69</text>
<text x="94.8" y="48">10</text>
<text x="127" y="46.6">AVR_DATA_[7..0]</text>
<text x="153.3" y="47.6">AVR_DATA_0</text>
<text x="165" y="48">2</text>
<text x="179.1" y="48">19</text>
<text x="198.3" y="47.6">1K</text>
<text x="203.3" y="47.6">R71</text>
<text x="212.2" y="48">10</text>
<text x="258.9" y="45.9">C42</text>
<text x="267.8" y="45.9">C43</text>
<text x="36" y="49.4">AVR_DATA_1</text>
<text x="36" y="51.2">AVR_DATA_2</text>
<text x="36" y="53">AVR_DATA_3</text>
<text x="47.7" y="49.8">3</text>
<text x="47.7" y="51.5">4</text>
<text x="47.7" y="53.3">5</text>
<text x="50.7" y="48.7">D1</text>
<text x="50.7" y="50.5">D2</text>
<text x="50.7" y="52.3">D3</text>
<text x="57.5" y="48.7">Q1</text>
<text x="57.5" y="50.5">Q2</text>
<text x="57.5" y="52.3">Q3</text>
<text x="61.7" y="49.8">18</text>
<text x="61.7" y="51.5">17</text>
<text x="61.7" y="53.3">16</text>
<text x="80.9" y="51.2">1K</text>
<text x="85.9" y="51.2">R70</text>
<text x="95.7" y="51.5">9</text>
<text x="104.9" y="49.4">D17</text>
<text x="153.3" y="49.4">AVR_DATA_1</text>
<text x="153.3" y="51.2">AVR_DATA_2</text>
<text x="153.3" y="53">AVR_DATA_3</text>
<text x="165" y="49.8">3</text>
<text x="165" y="51.5">4</text>
<text x="165" y="53.3">5</text>
<text x="168.1" y="48.7">D1</text>
<text x="168.1" y="50.5">D2</text>
<text x="168.1" y="52.3">D3</text>
<text x="174.8" y="48.7">Q1</text>
<text x="174.8" y="50.5">Q2</text>
<text x="174.8" y="52.3">Q3</text>
<text x="179.1" y="49.8">18</text>
<text x="179.1" y="51.5">17</text>
<text x="179.1" y="53.3">16</text>
<text x="198.3" y="51.2">1K</text>
<text x="203.3" y="51.2">R72</text>
<text x="213" y="51.5">9</text>
<text x="222.3" y="49.4">D18</text>
<text x="258.9" y="48">0.1uF</text>
<text x="267.8" y="48">0.1uF</text>
<text x="36" y="54.8">AVR_DATA_4</text>
<text x="36" y="56.5">AVR_DATA_5</text>
<text x="36" y="58.3">AVR_DATA_6</text>
<text x="47.7" y="55.1">6</text>
<text x="47.7" y="56.9">7</text>
<text x="47.7" y="58.7">8</text>
<text x="50.7" y="54.1">D4</text>
<text x="50.7" y="55.8">D5</text>
<text x="50.7" y="57.6">D6</text>
<text x="50.7" y="59.4">D7</text>
<text x="57.5" y="54.1">Q4</text>
<text x="57.5" y="55.8">Q5</text>
<text x="57.5" y="57.6">Q6</text>
<text x="57.5" y="59.4">Q7</text>
<text x="61.7" y="55.1">15</text>
<text x="61.7" y="56.9">14</text>
<text x="61.7" y="58.7">13</text>
<text x="80.9" y="54.8">1K</text>
<text x="80.9" y="58.3">1K</text>
<text x="85.9" y="54.8">R73</text>
<text x="85.9" y="58.3">R75</text>
<text x="95.7" y="58.7">5</text>
<text x="95.7" y="55.1">8</text>
<text x="106.2" y="58.7">6</text>
<text x="153.3" y="54.8">AVR_DATA_4</text>
<text x="153.3" y="56.5">AVR_DATA_5</text>
<text x="153.3" y="58.3">AVR_DATA_6</text>
<text x="165" y="55.1">6</text>
<text x="165" y="56.9">7</text>
<text x="165" y="58.7">8</text>
<text x="168.1" y="54.1">D4</text>
<text x="168.1" y="55.8">D5</text>
<text x="168.1" y="57.6">D6</text>
<text x="168.1" y="59.4">D7</text>
<text x="174.8" y="54.1">Q4</text>
<text x="174.8" y="55.8">Q5</text>
<text x="174.8" y="57.6">Q6</text>
<text x="174.8" y="59.4">Q7</text>
<text x="179.1" y="55.1">15</text>
<text x="179.1" y="56.9">14</text>
<text x="179.1" y="58.7">13</text>
<text x="198.3" y="58.3">1K</text>
<text x="198.3" y="54.8">1K</text>
<text x="203.3" y="58.3">R76</text>
<text x="203.3" y="54.8">R74</text>
<text x="213" y="58.7">5</text>
<text x="213" y="55.1">8</text>
<text x="223.5" y="58.7">6</text>
<text x="17.3" y="64.4">SEG_EN_1B</text>
<text x="36" y="60.1">AVR_DATA_7</text>
<text x="46.8" y="64">11</text>
<text x="47.7" y="60.4">9</text>
<text x="50.7" y="61.2">D8</text>
<text x="50.7" y="64.7">CLK</text>
<text x="57.5" y="61.2">Q8</text>
<text x="61.7" y="60.4">12</text>
<text x="80.9" y="65.4">1K</text>
<text x="80.9" y="61.9">1K</text>
<text x="85.9" y="65.4">R79</text>
<text x="85.9" y="61.9">R77</text>
<text x="95.7" y="65.8">2</text>
<text x="95.7" y="62.2">4</text>
<text x="106.2" y="62.2">1</text>
<text x="134.6" y="64.4">SEG_EN_2B</text>
<text x="153.3" y="60.1">AVR_DATA_7</text>
<text x="164.1" y="64">11</text>
<text x="165" y="60.4">9</text>
<text x="168.1" y="61.2">D8</text>
<text x="168.1" y="64.7">CLK</text>
<text x="174.8" y="61.2">Q8</text>
<text x="179.1" y="60.4">12</text>
<text x="198.3" y="65.4">1K</text>
<text x="198.3" y="61.9">1K</text>
<text x="203.3" y="65.4">R80</text>
<text x="203.3" y="61.9">R78</text>
<text x="213" y="65.8">2</text>
<text x="213" y="62.2">4</text>
<text x="223.5" y="62.2">1</text>
<text x="47.7" y="67.5">1</text>
<text x="50.7" y="68.3">OE</text>
<text x="80.9" y="69">1K</text>
<text x="85.9" y="69">R81</text>
<text x="95.7" y="69.3">3</text>
<text x="165" y="67.5">1</text>
<text x="168.1" y="68.3">OE</text>
<text x="198.3" y="69">1K</text>
<text x="203.3" y="69">R82</text>
<text x="213" y="69.3">3</text>
<text x="46.3" y="72.5">U8</text>
<text x="53.4" y="72.5">SN74HC574A</text>
<text x="80.9" y="72.5">1K</text>
<text x="85.9" y="72.5">R83</text>
<text x="95.7" y="72.9">7</text>
<text x="104.9" y="72.5">R-1032K-R</text>
<text x="163.6" y="72.5">U9</text>
<text x="170.7" y="72.5">SN74HC574A</text>
<text x="198.3" y="72.5">1K</text>
<text x="203.3" y="72.5">R84</text>
<text x="213" y="72.9">7</text>
<text x="222.3" y="72.5">R-1032K-G</text>
<text x="51.6" y="83.2">R85</text>
<text x="58.7" y="83.2">10K</text>
<text x="64" y="79.7">VCC</text>
<text x="170.7" y="83.2">R86</text>
<text x="177.8" y="83.2">10K</text>
<text x="183.2" y="79.7">VCC</text>
<text x="51.6" y="86.8">R89</text>
<text x="51.6" y="85">R87</text>
<text x="51.6" y="88.5">R91</text>
<text x="58.7" y="86.8">10K</text>
<text x="58.7" y="85">10K</text>
<text x="58.7" y="88.5">10K</text>
<text x="170.7" y="86.8">R90</text>
<text x="170.7" y="85">R88</text>
<text x="170.7" y="88.5">R92</text>
<text x="177.8" y="86.8">10K</text>
<text x="177.8" y="85">10K</text>
<text x="177.8" y="88.5">10K</text>
<text x="51.6" y="90.3">R93</text>
<text x="51.6" y="92.1">R95</text>
<text x="58.7" y="90.3">10K</text>
<text x="58.7" y="92.1">10K</text>
<text x="170.7" y="90.3">R94</text>
<text x="170.7" y="92.1">R96</text>
<text x="177.8" y="90.3">10K</text>
<text x="177.8" y="92.1">10K</text>
<text x="19.6" y="99.2">SW1</text>
<text x="138.7" y="99.2">SW2</text>
<text x="273.9" y="99.2">VCC</text>
<text x="65.8" y="103.5">DIP_SW_A0</text>
<text x="65.8" y="105.3">DIP_SW_A1</text>
<text x="65.8" y="107">DIP_SW_A2</text>
<text x="185" y="103.5">DIP_SW_B0</text>
<text x="185" y="105.3">DIP_SW_B1</text>
<text x="185" y="107">DIP_SW_B2</text>
<text x="243.1" y="107">SEG_EN_2A</text>
<text x="243.1" y="105.3">SEG_EN_1B</text>
<text x="243.1" y="103.5">SEG_EN_1A</text>
<text x="261.4" y="106.3">R99</text>
<text x="261.4" y="104.5">R98</text>
<text x="261.4" y="102.8">R97</text>
<text x="268.5" y="106.3">10K</text>
<text x="268.5" y="104.5">10K</text>
<text x="268.5" y="102.8">10K</text>
<text x="65.8" y="108.8">DIP_SW_A3</text>
<text x="65.8" y="110.6">DIP_SW_A4</text>
<text x="65.8" y="112.4">DIP_SW_A5</text>
<text x="185" y="108.8">DIP_SW_B3</text>
<text x="185" y="110.6">DIP_SW_B4</text>
<text x="185" y="112.4">DIP_SW_B5</text>
<text x="243.1" y="108.8">SEG_EN_2B</text>
<text x="261.4" y="108.1">R100</text>
<text x="268.5" y="108.1">10K</text>
<text x="19.6" y="117">KHS-62</text>
<text x="138.7" y="117">KHS-62</text>
<text x="145.8" y="136.5">R101</text>
<text x="152.9" y="136.5">4.99K</text>
<text x="14.3" y="141.9">J16</text>
<text x="19.1" y="144">1</text>
<text x="56.9" y="138.3">PV_12</text>
<text x="74.7" y="138.3">PV_12</text>
<text x="118.8" y="142.2">2</text>
<text x="121.8" y="143">VIN</text>
<text x="122.2" y="139.4">U10</text>
<text x="128.1" y="143">VSEN</text>
<text x="134.6" y="142.2">5</text>
<text x="136.9" y="143.7">C45</text>
<text x="144.1" y="143.7">0.1uF</text>
<text x="164.7" y="141.9">R102</text>
<text x="185" y="140.1">P3.3V</text>
<text x="195.3" y="144">2</text>
<text x="212" y="140.1">PU3</text>
<text x="216.4" y="144">3</text>
<text x="220.5" y="139.7">VCC</text>
<text x="19.1" y="145.8">2</text>
<text x="19.1" y="147.6">3</text>
<text x="35.6" y="145.4">C46</text>
<text x="35.6" y="149">22uF/25V</text>
<text x="48" y="145.4">C47</text>
<text x="48" y="149">22uF/25V</text>
<text x="60.5" y="145.4">C44</text>
<text x="60.5" y="149">22uF/25V</text>
<text x="78.3" y="145.4">R103</text>
<text x="83.6" y="145.4">15K</text>
<text x="118.8" y="147.6">3</text>
<text x="121.8" y="148.3">EN</text>
<text x="127.9" y="146.5">BOOT</text>
<text x="134.6" y="149.3">8</text>
<text x="134.6" y="145.8">1</text>
<text x="145.8" y="149">L2</text>
<text x="164.7" y="144">26.1K</text>
<text x="168.9" y="149.7">VCC</text>
<text x="189.6" y="149">C48</text>
<text x="195.3" y="145.8">4</text>
<text x="198.3" y="144.7">VOUT</text>
<text x="198.3" y="146.5">TAB</text>
<text x="206.3" y="149.7" transform="rotate(-90 206.3 149.7)">1</text>
<text x="207" y="146.7" transform="rotate(-90 207 146.7)">COM</text>
<text x="211.6" y="144.7">VIN</text>
<text x="225.1" y="149">C49</text>
<text x="14.3" y="150.8">DC-005</text>
<text x="78.3" y="154.3">C50</text>
<text x="118.8" y="151.1">4</text>
<text x="118.8" y="154.7">6</text>
<text x="121.8" y="151.8">SS</text>
<text x="121.8" y="155.4">COMP</text>
<text x="128.9" y="155.4">GND</text>
<text x="130.3" y="150.1">PH</text>
<text x="134.6" y="154.7">7</text>
<text x="145.8" y="150.8">EMC4020S-3R3M</text>
<text x="146.9" y="154.3">D19</text>
<text x="189.6" y="151.1">22uF/10V</text>
<text x="209.8" y="150.8">LM1117-33</text>
<text x="225.1" y="151.1">22uF/10V</text>
<text x="78.3" y="157.9">22uF/25V</text>
<text x="93.6" y="156.1">R104</text>
<text x="93.6" y="158.2">4.99K</text>
<text x="109.6" y="159.7">C51</text>
<text x="109.6" y="161.8">680pF</text>
<text x="120.9" y="157.9">TPS54232DR</text>
<text x="146.9" y="156.5">SS34</text>
<text x="197.4" y="161.4">PV_12</text>
<text x="16" y="163.9">POE_P</text>
<text x="44.5" y="165.9" transform="rotate(-90 44.5 165.9)">2</text>
<text x="50.2" y="166.8">BR1</text>
<text x="56.9" y="163.2">PV_12</text>
<text x="100.7" y="163.2">C52</text>
<text x="100.7" y="165.4">15nF</text>
<text x="109.6" y="166.8">R105</text>
<text x="118.4" y="165">C55</text>
<text x="118.4" y="167.1">47pF</text>
<text x="152.9" y="165">C53</text>
<text x="163.6" y="165">C54</text>
<text x="185.8" y="163.2">J17</text>
<text x="189.8" y="167.1">1</text>
<text x="24.9" y="172.1">C56</text>
<text x="37" y="172.4">4</text>
<text x="39.2" y="171.8">-</text>
<text x="49.1" y="171.8">+</text>
<text x="51.1" y="172.4">1</text>
<text x="109.6" y="168.9">17.4K</text>
<text x="151.2" y="168.6">47uF/16V</text>
<text x="161.8" y="168.6">47uF/16V</text>
<text x="183.9" y="173.9">5267-02A</text>
<text x="189.8" y="168.9">2</text>
<text x="21.4" y="175.7">22uF/25V</text>
<text x="44.5" y="180" transform="rotate(-90 44.5 180)">3</text>
<text x="46.3" y="179.2">SIZB60</text>
<text x="15.9" y="181.7">POE_N</text>
<text x="200.4" y="196.8">Drawing</text>
<text x="207.9" y="196.8">Design</text>
<text x="215.2" y="196.8">Check</text>
<text x="221.4" y="196.8">Approval</text>
<text x="228.2" y="195.1">Title</text>
<text x="235.3" y="196.8">&lt;Title&gt;</text>
<text x="228.2" y="200.4">Size</text>
<text x="229.9" y="202.2">A3</text>
<text x="235.3" y="200.4">Document Number</text>
<text x="235.3" y="202.2">&lt;Doc&gt;</text>
<text x="286.8" y="200.4">Rev</text>
<text x="288.6" y="202.2">1.0</text>
<text x="228.2" y="205.7">Date:</text>
<text x="237" y="205.7">Monday, March 14, 2016</text>
<text x="263.7" y="205.7">Sheet</text>
<text x="272.6" y="205.7">3</text>
<text x="277.9" y="205.7">of</text>
<text x="283.3" y="205.7">4</text>
</g>
<g font-size="1.3">
<text x="30.8" y="1.3">5</text>
<text x="88.9" y="1.3">4</text>
<text x="147" y="1.3">3</text>
<text x="205" y="1.3">2</text>
<text x="263.1" y="1.3">1</text>
<text x=".5" y="28.4">D</text>
<text x="292.6" y="28.4">D</text>
<text x=".5" y="79.5">C</text>
<text x="292.6" y="79.5">C</text>
<text x=".5" y="130.6">B</text>
<text x="292.6" y="130.6">B</text>
<text x=".5" y="181.7">A</text>
<text x="292.6" y="181.7">A</text>
<text x="30.8" y="207.4">5</text>
<text x="88.9" y="207.4">4</text>
<text x="147" y="207.4">3</text>
<text x="205" y="207.4">2</text>
<text x="263.1" y="207.4">1</text>
</g>
</svg>
